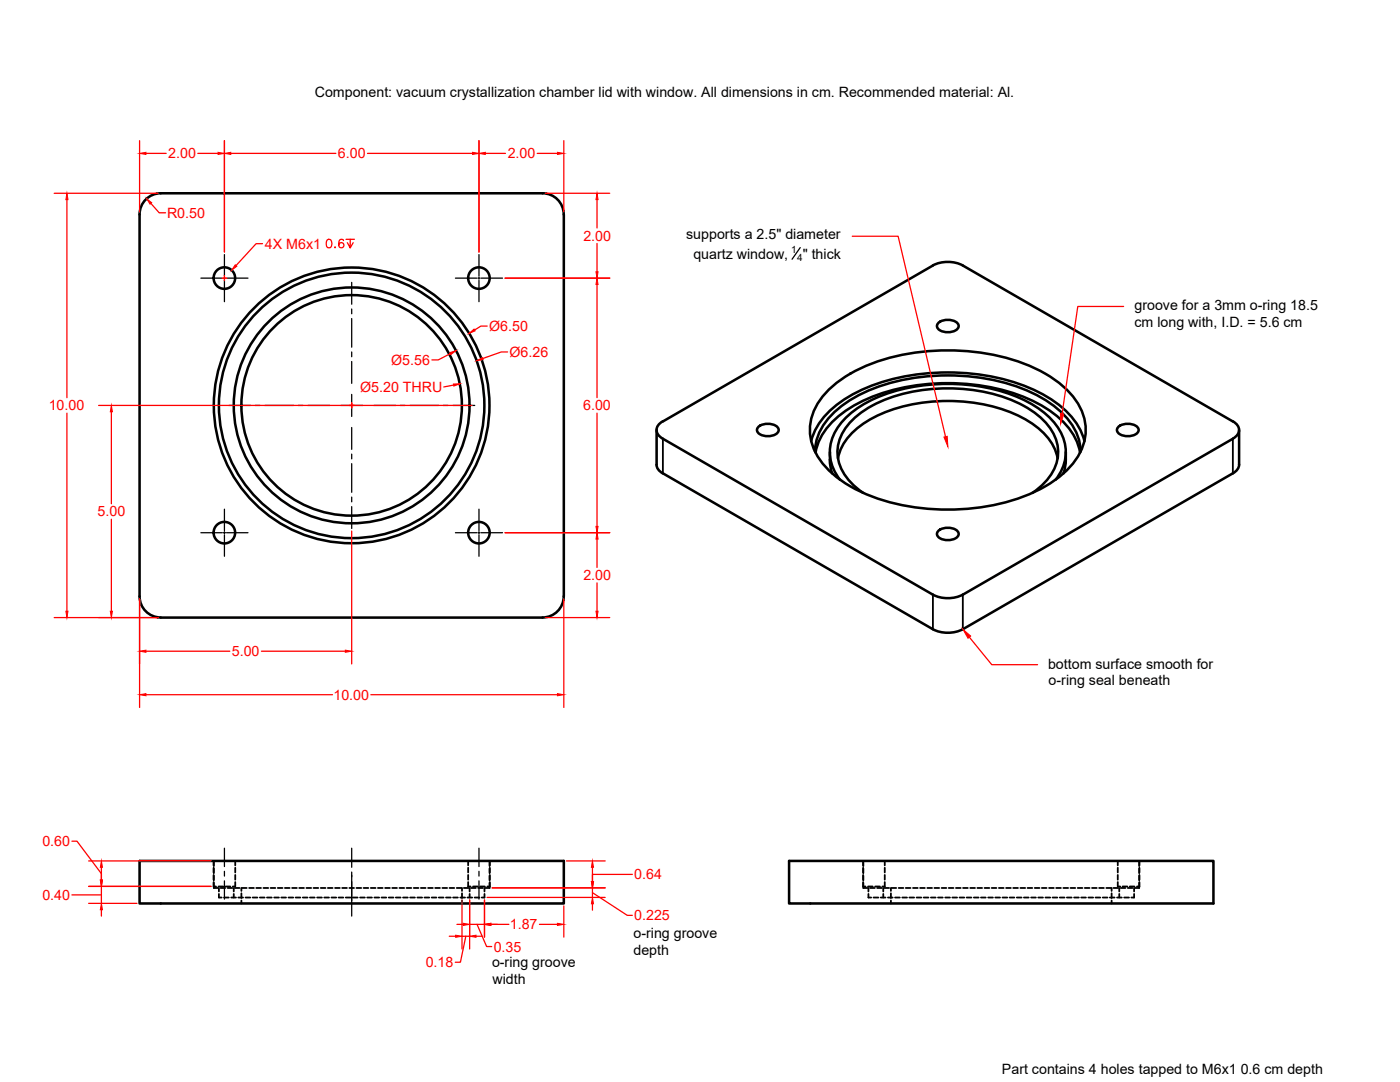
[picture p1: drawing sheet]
<svg xmlns="http://www.w3.org/2000/svg" width="279mm" height="216mm" viewBox="0 0 279 216" stroke-linecap="round" stroke-linejoin="round" font-family="sans-serif">
<!-- layer: MD_Hidden -->
<g fill="none" stroke="#000" stroke-width=".36">
<path d="M42.6 176v.9h.5M42.6 171.8v.9M42.6 173.1v1M42.6 174.6v.9M42.7 176.1v1.1h.8M42.7 171.8v1M42.7 173.3v.9M42.7 174.7v1M43.6 176.9h1M43.7 178.4v.7h.5M43.7 177.2v.7M44 177.2h1"/>
<path d="M44.7 179.1h1M45 176.9h1M45.4 177.2h1M46.1 179.1h1M46.7 177.2v.7M46.7 178.4v.7M46.9 177.2h.9M46.9 176v.9h-.4M46.9 171.8v.9M46.9 173.1v1M46.9 174.6v.9M47.6 179.1h.9"/>
<path d="M48.2 177.2v.6M48.2 178.2v1M48.2 179.7v.6M48.3 177.2h.9M49 179.1h1M49.7 177.2h1M50.4 179.1h1M51.1 177.2h1M51.9 179.1h.9M52.6 177.2h.9M53.3 179.1h.9M54 177.2h.9"/>
<path d="M54.7 179.1h1M55.4 177.2h1M56.1 179.1h1M56.9 177.2h.9M57.6 179.1h.9M58.3 177.2h.9M59 179.1h.9M59.7 177.2h1M60.4 179.1h1M61.2 177.2h.9M61.8 179.1h1M62.6 177.2h.9"/>
<path d="M63.3 179.1h.9M64 177.2h1M64.7 179.1h1M65.4 177.2h1M66.1 179.1h1M66.9 177.2h.9M67.6 179.1h.9M68.3 177.2h.9M69 179.1h1M69.7 177.2h1M70.4 179.1h1M71.1 177.2h1"/>
<path d="M71.9 179.1h.9M72.6 177.2h.9M73.3 179.1h.9M74 177.2h1M74.7 179.1h1M75.4 177.2h1M76.1 179.1h1M76.9 177.2h.9M77.6 179.1h.9M78.3 177.2h.9M79 179.1h.9M79.7 177.2h1"/>
<path d="M80.4 179.1h1M81.1 177.2h1M81.9 179.1h.9M82.6 177.2h.9M83.3 179.1h.9M84 177.2h.9M84.7 179.1h1M85.4 177.2h1M86.1 179.1h1M86.8 177.2h1M87.6 179.1h.9M88.3 177.2h.9"/>
<path d="M89 179.1h1M89.7 177.2h1M90.4 179.1h1M91.1 177.2h1M91.9 179.1h.9M92.2 177.2v.6M92.2 178.2v1M92.2 179.7v.6M92.6 177.2h.9M93.3 179.1h.9M93.4 176v.9h.5M93.4 171.8v.9"/>
<path d="M93.4 173.1v1M93.4 174.6v.9M93.7 177.2v.7M93.7 178.4v.7M94 177.2h1M94.4 176.9h1M94.7 179.1h1M95.4 177.2h1M95.8 176.9h1M96.7 178.4v.7h-.6M96.7 177.2v.7M97.7 176.1v1.1h-.8"/>
<path d="M97.7 171.8v1M97.7 173.3v.9M97.7 174.7v1M97.7 176v.9h-.4M97.7 171.8v.9M97.7 173.1v1M97.7 174.6v.9M172.3 176v.9h.4M172.3 171.8v.9M172.3 173.1v1M172.3 174.6v.9M172.3 176.1v1.1h.8"/>
<path d="M172.3 171.8v1M172.3 173.3v.9M172.3 174.7v1M173.2 176.9h1M173.3 178.4v.7h.6M173.3 177.2v.7M173.6 177.2h1M174.3 179.1h1M174.6 176.9h1M175 177.2h1M175.8 179.1h.9M176.3 177.2v.7"/>
<path d="M176.3 178.4v.7M176.5 177.2h.9M176.6 176v.9h-.5M176.6 171.8v.9M176.6 173.1v1M176.6 174.6v.9M177.2 179.1h1M177.8 177.2v.6M177.8 178.2v1M177.8 179.7v.6M177.9 177.2h1M178.6 179.1h1"/>
<path d="M179.3 177.2h1M180.1 179.1h.9M180.8 177.2h.9M181.5 179.1h.9M182.2 177.2h1M182.9 179.1h1M183.6 177.2h1M184.3 179.1h1M185.1 177.2h.9M185.8 179.1h.9M186.5 177.2h.9M187.2 179.1h1"/>
<path d="M187.9 177.2h1M188.6 179.1h1M189.3 177.2h1M190.1 179.1h.9M190.8 177.2h.9M191.5 179.1h.9M192.2 177.2h.9M192.9 179.1h1M193.6 177.2h1M194.4 179.1h.9M195.1 177.2h.9M195.8 179.1h.9"/>
<path d="M196.5 177.2h.9M197.2 179.1h1M197.9 177.2h1M198.6 179.1h1M199.3 177.2h1M200.1 179.1h.9M200.8 177.2h.9M201.5 179.1h.9M202.2 177.2h1M202.9 179.1h1M203.6 177.2h1M204.3 179.1h1"/>
<path d="M205.1 177.2h.9M205.8 179.1h.9M206.5 177.2h1M207.2 179.1h1M207.9 177.2h1M208.6 179.1h1M209.4 177.2h.9M210.1 179.1h.9M210.8 177.2h.9M211.5 179.1h.9M212.2 177.2h1M212.9 179.1h1"/>
<path d="M213.6 177.2h1M214.4 179.1h.9M215.1 177.2h.9M215.8 179.1h.9M216.5 177.2h.9M217.2 179.1h1M217.9 177.2h1M218.6 179.1h1M219.4 177.2h.9M220.1 179.1h.9M220.8 177.2h.9M221.5 179.1h.9"/>
<path d="M221.8 177.2v.6M221.8 178.2v1M221.8 179.7v.6M222.2 177.2h1M222.9 179.1h1M223.1 176v.9h.5M223.1 171.8v.9M223.1 173.1v1M223.1 174.6v.9M223.4 177.2v.7M223.4 178.4v.7M223.6 177.2h1"/>
<path d="M224 176.9h1M224.3 179.1h1M225.1 177.2h.9M225.5 176.9h.9M226.3 178.4v.7h-.5M226.3 177.2v.7M227.4 176.1v1.1h-.9M227.4 171.8v1M227.4 173.3v.9M227.4 174.7v1M227.4 176v.9h-.5M227.4 171.8v.9"/>
<path d="M227.4 173.1v1M227.4 174.6v.9"/>
</g>
<!-- layer: MD_Visible -->
<g fill="none" stroke="#000" stroke-width=".51">
<path d="M28.8 40.1a4.2 4.2 0 0 1 3.3-1.5h76.2a4.3 4.3 0 0 1 4.2 4.2v76.2a4.3 4.3 0 0 1-4.2 4.2h-76.2a4.2 4.2 0 0 1-4.2-4.2v-76.2a4.2 4.2 0 0 1 .9-2.7zM186.2 53a6.6 6.6 0 0 1 6 0l53.8 31.1M186.2 53l-53.9 31.1M165.2 78a29.3 29.3 0 0 1 15.6-7.3 44.2 44.2 0 0 1 26.2 3 18.4 18.4 0 0 1 8.8 8.1 9.9 9.9 0 0 1-1.6 10.6 25.3 25.3 0 0 1-12.7 7.6 44.6 44.6 0 0 1-30.1-2.1 18.4 18.4 0 0 1-8.9-8.1 9.9 9.9 0 0 1 1.6-10.6zM187.2 64.5a3.1 3.1 0 0 1 3.9 0l.2 .4a1.38 1.38 0 0 1-1.6 1.4 2.49 2.49 0 0 1-2.7-1.1v-.3zM131 92.7a2.04 2.04 0 0 0 1.3 1.7M131 85.8v6.9M132.3 84.1a1.83 1.83 0 0 0-1.3 1.7 1.83 1.83 0 0 0 1.3 1.7M132.3 87.5l53.9 31.2M132.3 94.4l53.9 31.2M151.3 85.2a3.1 3.1 0 0 1 3.9 0l.2 .4a1.38 1.38 0 0 1-1.6 1.4 2.49 2.49 0 0 1-2.7-1v-.4zM161.9 88a15.1 15.1 0 0 1 7.6-8.9 41.9 41.9 0 0 1 26.3-4.3 31.2 31.2 0 0 1 16.9 7.2 12.7 12.7 0 0 1 3.7 6"/>
<path d="M162.6 90.1a12.1 12.1 0 0 1 5.7-9.4 35.7 35.7 0 0 1 20.9-5.8 37.6 37.6 0 0 1 19.4 4.9 13.7 13.7 0 0 1 7 9l.1 1.3M162.8 90.3a13.8 13.8 0 0 1 7-9 40 40 0 0 1 26-4.4 29.3 29.3 0 0 1 16.5 7.4 11.6 11.6 0 0 1 3.3 6M165.6 91.7l.1 1.4 .4 1.4M165.6 90.2v1.6M167.2 91.5a11.9 11.9 0 0 1 6.5-7.8 34.8 34.8 0 0 1 26.5-2 18.2 18.2 0 0 1 9.5 6.5l1.1 2.1 .3 1.2M167.6 95.7a8.6 8.6 0 0 1 .5-11.6 23.4 23.4 0 0 1 13.1-6.7 37.3 37.3 0 0 1 24.1 2.9 13.1 13.1 0 0 1 7.3 8.4 8.6 8.6 0 0 1-1.9 7M172.3 98.4a10.7 10.7 0 0 1-5.2-7.8 9.3 9.3 0 0 1 4.1-7.8 29.1 29.1 0 0 1 18-5.3 30.9 30.9 0 0 1 16.6 4.4 11.1 11.1 0 0 1 5.3 7.5 9 9 0 0 1-3.7 8l-1.4 1M212.7 90.2v2.5l-.5 1.8M223.1 85.2a3.1 3.1 0 0 1 3.9 0l.2 .4a1.38 1.38 0 0 1-1.6 1.4 2.49 2.49 0 0 1-2.7-1v-.4zM246 87.5l-53.8 31.1a6.6 6.6 0 0 1-6 0M246 94.4l-53.8 31.2M246 84.1a1.83 1.83 0 0 1 1.3 1.7 1.83 1.83 0 0 1-1.3 1.7"/>
<path d="M247.3 85.8v6.9M247.3 92.7a2.04 2.04 0 0 1-1.3 1.7M187.2 106a3.1 3.1 0 0 1 3.9 0l.2 .4a1.38 1.38 0 0 1-1.6 1.3 2.49 2.49 0 0 1-2.7-1v-.3zM186.2 125.5a6.6 6.6 0 0 0 6 0M27.9 171.8h84.6v8.5h-84.6zM157.5 171.8h84.7v8.5h-84.7z"/>
<circle cx="44.8" cy="55.5" r="2.15"/>
<circle cx="95.6" cy="55.5" r="2.15"/>
<circle cx="70.2" cy="80.9" r="23.5"/>
<circle cx="70.2" cy="80.9" r="22"/>
<circle cx="70.2" cy="80.9" r="26.5"/>
<circle cx="70.2" cy="80.9" r="27.5"/>
<circle cx="44.8" cy="106.3" r="2.15"/>
<circle cx="95.6" cy="106.3" r="2.15"/>
</g>
<!-- layer: MD_Visible Narrow -->
<path d="M132.3 87.5v6.9M246 87.5v6.9M186.2 118.7v6.9M192.2 118.7v6.9" fill="none" stroke="#000" stroke-width=".36"/>
<!-- layer: 0 -->
<g fill="none" stroke="#f00" stroke-width=".25">
<path d="M10.8 38.6h20.8M13.4 39.8v39.6M27.9 28.1v14.2M29.1 30.6h4.1M39.5 30.6h4M44.8 28.1v22.2M46.1 30.6h20.9M73.3 30.6h21M95.6 28.1v22.2M96.9 30.6h4M107.2 30.6h4.1M108.8 38.6h12.9"/>
<path d="M112.5 28.1v14.2M119.1 39.8v5.7M30.1 40.6l1.7 1.9h1.2M44.3 55.5h1M44.8 55v1M52.4 48.6h-1.3l-4 4.4M65.3 47.8a.54 .54 0 0 1 .8 .3 .8 .8 0 0 1 .1 .9 .8 .8 0 0 1-.9 .4l-.2-.7zM66.9 49.3v.1zM68.6 48a.48 .48 0 0 0-.8-.2 1.02 1.02 0 0 0 .3 1.6 .52 .52 0 0 0 .5-.4 .52 .52 0 0 0-.4-.6 .52 .52 0 0 0-.6 .5M69 47.8h1.7M69.9 47.8v1.6l-.6-1M70.5 48.4l-.6 1"/>
<path d="M100.8 55.5h20.9M119.1 48.6v5.6M119.1 56.8v22.6M170.1 47.1h9.1l9.5 40M89.9 70.5l-2.4 1.3h-1.3M90.5 76.8l-1.9 .4M97.2 65.1h-1.2l-1.3 .7M101.3 70.2h-1.3l-3.7 1.3M224.2 61.2h-9.1l-3.1 21.4M13.4 82.4v39.6M19.7 80.9h74.5M22.2 82.2v18.3"/>
<path d="M70.2 80.4v1M119.1 82.4v22.6M22.2 103.6v18.4M27.9 119.5v21.7M70.2 106v26.5M100.8 106.3h20.9M112.5 119.5v21.7M119.1 107.6v5.6M119.1 116.3v5.7M10.8 123.2h20.8M29.1 138.6h37.3M29.1 129.9h16.8"/>
<path d="M52.2 129.9h16.7M74 138.6h37.3M108.8 123.2h12.9M193.4 127.1l4.5 5.5h9.2M14.4 167.9h1l4.8 6.4M14.4 178.6h5.8M17.7 176.9h24.4M17.7 171.8h24.4M20.2 173.1v2.5M20.2 176.9v3.4M92.2 179.6v9.8M93.7 179.6v9.8"/>
<path d="M96.7 179.6v7.4M97.2 179.1h23.6M98.2 177.2h22.6M113 171.8h7.8M118.2 174.5h8M118.2 178.1l7 4.5h1M118.2 173.1v2.8M118.2 177.2v1.9M17.7 180.3h9.6M20.2 181.5v1.3M89.7 186.8h1.2M91.2 184.4h1.3"/>
<path d="M92.2 186.8h1.5M93 186.8l-1.1 5.2h-1M93.7 184.4h3M95 186.8h1.3M95.2 184.4l1.9 4.5h1M98 184.4h3.6M107.7 184.4h3.6M112.5 180.8v6.2M118.2 180.3v1.3"/>
</g>
<g fill="#f00" stroke="#f00" stroke-width=".2">
<path d="M13.1 122h.5l-.2 1.2z"/>
<path d="M13.4 38.6l.2 1.2h-.5z"/>
<path d="M27.9 138.6l1.2-.2v.4z"/>
<path d="M111.3 138.4l1.2 .2-1.2 .2z"/>
<path d="M27.9 129.9l1.2-.2v.5z"/>
<path d="M68.9 129.7l1.3 .2-1.3 .3z"/>
<path d="M22 122h.4l-.2 1.2z"/>
<path d="M22.2 80.9l.2 1.3h-.4z"/>
<path d="M43.5 30.4l1.3 .2-1.3 .2z"/>
<path d="M27.9 30.6l1.2-.2v.4z"/>
<path d="M44.8 30.6l1.3-.2v.4z"/>
<path d="M94.3 30.4l1.3 .2-1.3 .2z"/>
<path d="M95.6 30.6l1.3-.2v.4z"/>
<path d="M111.3 30.4l1.2 .2-1.2 .2z"/>
<path d="M119.1 38.6l.3 1.2h-.5z"/>
<path d="M118.9 54.2h.5l-.3 1.3z"/>
<path d="M119.1 55.5l.3 1.3h-.5z"/>
<path d="M118.9 105h.5l-.3 1.3z"/>
<path d="M119.1 106.3l.3 1.3h-.5z"/>
<path d="M118.9 122h.5l-.3 1.2z"/>
<path d="M90.5 76.6h1.3l-1.2 .4z"/>
<path d="M89.8 70.4l1.2-.4-1 .7z"/>
<path d="M95.1 72l1.2-.6 .1 .4z"/>
<path d="M93.6 66.5l1-.8 .2 .3z"/>
<path d="M20 175.6h.4l-.2 1.3z"/>
<path d="M20.2 171.8l.2 1.3h-.4z"/>
<path d="M46.9 52.8l.4 .3-1.1 .8z"/>
<path d="M118 175.9h.4l-.2 1.3z"/>
<path d="M118.2 171.8l.2 1.3h-.4z"/>
<path d="M118.2 179.1l.2 1.2h-.4z"/>
<path d="M20.2 180.3l.2 1.2h-.4z"/>
<path d="M111.3 184.2l1.2 .2-1.2 .3z"/>
<path d="M96.7 184.4l1.3-.2v.5z"/>
<path d="M92.5 184.2l1.2 .2-1.2 .3z"/>
<path d="M93.7 186.8l1.3-.2v.4z"/>
<path d="M90.9 186.6l1.3 .2-1.3 .2z"/>
<path d="M29.3 39.6l1 .8-.3 .3z"/>
<path d="M192.2 125.6l1.5 1.3-.5 .5z"/>
<path d="M211.6 82.5l.7 .1-.6 2z"/>
<path d="M188.4 87.2l.6-.1 .2 2z"/>
</g>
<g fill="none" stroke="#000" stroke-width=".25">
<path d="M40.1 55.5h4.3M44.6 55.5h.4M44.8 50.8v4.3M44.8 55.3v.4M44.8 55.9v4.3M45.2 55.5h4.3M70.2 56.3v4.4M90.9 55.5h4.2M95.4 55.5h.4M95.6 50.8v4.3M95.6 55.3v.4M95.6 55.9v4.3"/>
<path d="M96 55.5h4.3M159.7 49.4l-1.6 2.3M70.2 61.7v.9M70.2 63.6v5.7M70.2 70.2v1M70.2 72.1v4.4M70.2 78.7v4.4M45.6 80.9h4.4M50.9 80.9h1M52.9 80.9h5.7M59.5 80.9h1M61.4 80.9h4.4"/>
<path d="M68 80.9h4.4M70.2 85.3v4.4M70.2 90.6v1M70.2 92.5v5.7M70.2 99.2v.9M74.6 80.9h4.4M79.9 80.9h1M81.8 80.9h5.7M88.5 80.9h.9M90.4 80.9h4.3M40.1 106.3h4.3M44.6 106.3h.4"/>
<path d="M44.8 101.6v4.3M44.8 106.1v.4M44.8 106.7v4.3M45.2 106.3h4.3M70.2 101.1v4.4M90.9 106.3h4.2M95.4 106.3h.4M95.6 101.6v4.3M95.6 106.1v.4M95.6 106.7v4.3M96 106.3h4.3M44.8 169.2v3.7"/>
<path d="M44.8 173.9v.9M44.8 175.8v3.6M70.2 169.2v3.9M70.2 174v8.8M95.6 169.2v3.7M95.6 173.9v.9M95.6 175.8v3.6"/>
</g>
<g font-size="2.8">
<text x="62.8" y="19.3">Component: vacuum crystallization chamber lid with window. All dimensions in cm. Recommended material: Al.</text>
<text x="136.9" y="47.6">supports a 2.5&quot; diameter</text>
<text x="138.4" y="51.6">quartz window,</text>
<text x="160.2" y="51.6">&quot; thick</text>
<text x="226.4" y="61.9">groove for a 3mm o-ring 18.5</text>
<text x="226.4" y="65.3">cm long with, I.D. = 5.6 cm</text>
<text x="209.2" y="133.4">bottom surface smooth for</text>
<text x="209.3" y="136.8">o-ring seal beneath</text>
<text x="126.4" y="187.1">o-ring groove</text>
<text x="126.4" y="190.5">depth</text>
<text x="98.2" y="193">o-ring groove</text>
<text x="98.3" y="196.4">width</text>
<text x="200" y="214.2">Part contains 4 holes tapped to M6x1 0.6 cm depth</text>
</g>
<g font-size="2.8" fill="#f00">
<text x="33.6" y="31.6">2.00</text>
<text x="67.4" y="31.6">6.00</text>
<text x="101.3" y="31.6">2.00</text>
<text x="33.3" y="43.5">R0.50</text>
<text x="52.9" y="49.6">4X M6x1</text>
<text x="116.4" y="48">2.00</text>
<text x="97.6" y="66">Ø6.50</text>
<text x="101.7" y="71.2">Ø6.26</text>
<text x="78.1" y="72.8">Ø5.56</text>
<text x="9.7" y="81.9">10.00</text>
<text x="71.9" y="78.2">Ø5.20 THRU</text>
<text x="116.4" y="81.9">6.00</text>
<text x="19.5" y="103.1">5.00</text>
<text x="116.4" y="115.8">2.00</text>
<text x="46.3" y="130.9">5.00</text>
<text x="66.5" y="139.6">10.00</text>
<text x="8.5" y="168.8">0.60</text>
<text x="8.5" y="179.6">0.40</text>
<text x="126.6" y="175.5">0.64</text>
<text x="101.7" y="185.4">1.87</text>
<text x="126.6" y="183.6">0.225</text>
<text x="98.5" y="189.9">0.35</text>
<text x="85" y="193">0.18</text>
</g>
<g font-size="2">
<text x="157.9" y="50.6">1</text>
<text x="159.1" y="52">4</text>
</g>
</svg>
